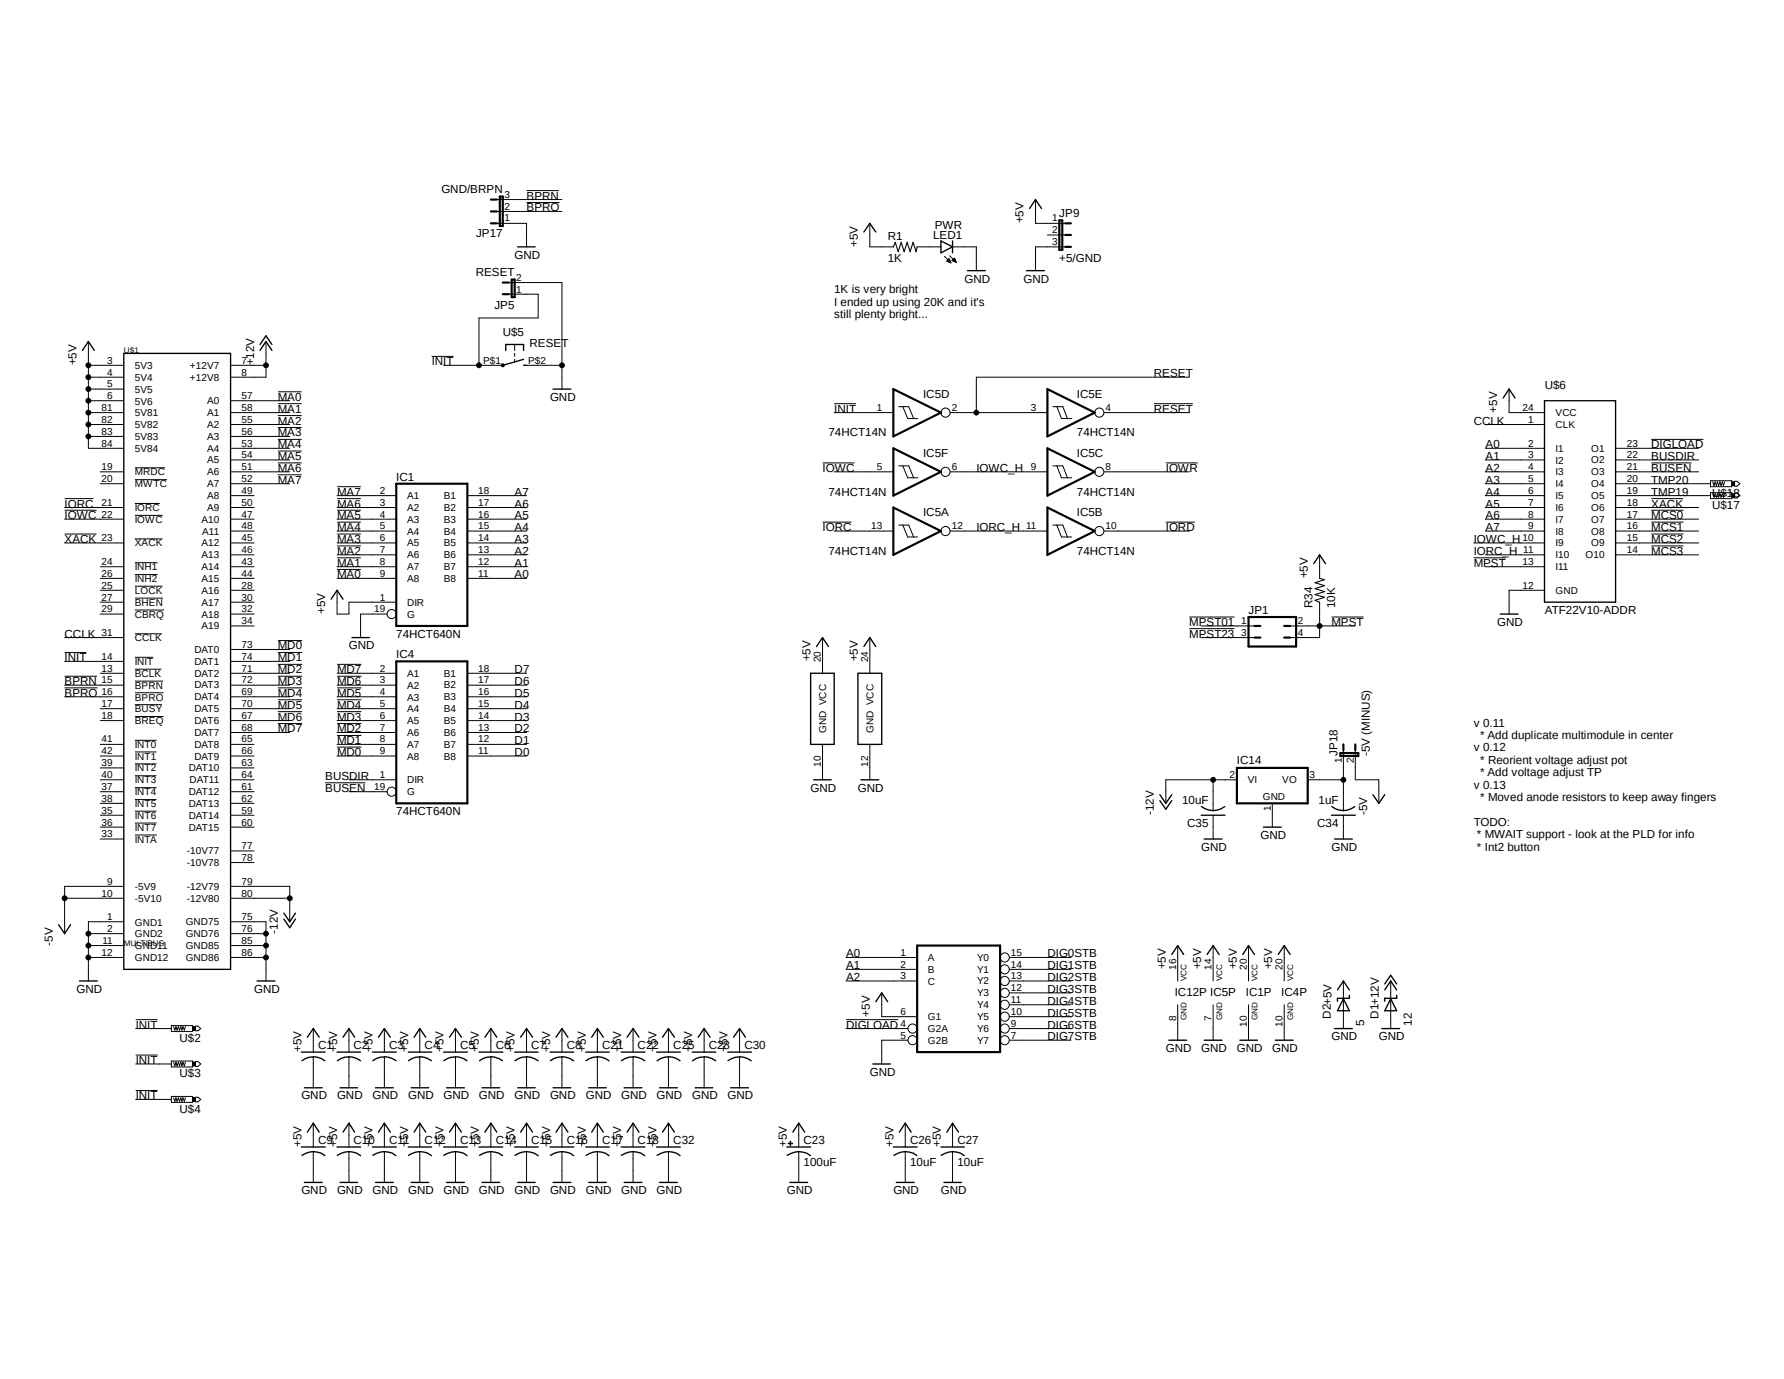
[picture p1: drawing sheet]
<svg xmlns="http://www.w3.org/2000/svg" width="279mm" height="216mm" viewBox="0 0 279 216" stroke-linecap="round" stroke-linejoin="round" font-family="sans-serif">
<path d="M6.4 28.4l266.6 159.1M273 28.4l-266.6 159.1" fill="none" stroke="#fff" stroke-width=".16"/>
<g fill="none" stroke="#000" stroke-width=".16">
<path d="M77.8 35h4.7v3.7M77.8 31.2h10.2M77.8 33.1h10.2M82.5 29.8h5M82.5 31.7h5.1M136.2 35v3.7h3.7M143.6 38.7h3.8M149.2 38.7h3.7v3.7M162.2 31.2v3.8h4.6M164 36.8h2.8M166.8 38.7h-4.6v3.7M13.8 57.2h5.6"/>
<path d="M13.8 59.1h5.6M13.8 53.5v16.7h5.6M36.1 57.2h5.6M41.7 53.5v5.6h-5.6M67.6 55.8h3.4M69.5 57.2h9.2M79.7 44.2h8.3v16.7M79.7 46.1h4.6v3.7h-9.3v7.4M80.6 53.9v1M80.6 55.3v.5M80.6 56.3v.4M82.5 57.2h5.5"/>
<path d="M147.9 40.1l1 1M148.3 40.9h.5M148.4 40.8h.4M148.4 40.7h.4M148.5 40.9h.3M148.5 40.7h.2M148.5 40.6h.2M148.6 41h.2M148.6 40.6h.1M148.6 40.5l.3 .6-.6-.2zM148.7 40l1.1 1.1M148.7 41.1h.2"/>
<path d="M148.8 41.1h.1M149.1 40.8h.5M149.1 40.8l.7 .3M149.1 40.8l.4-.4 .3 .7M149.2 40.7h.4M149.2 40.9h.4M149.3 40.6h.3M149.4 40.9h.3M149.4 40.6h.2M149.4 40.5h.1M149.5 40.9h.2M149.6 41h.1"/>
<path d="M186.3 59.1h-33.4v5.5M10.1 79.9h5M10.1 78.1h4.5M10.1 79.5h9.3M13.8 60.9h5.6M13.8 62.7h5.6M13.8 64.6h5.6M13.8 66.5h5.6M13.8 68.3h5.6M15.7 73.9h3.7M15.7 75.7h3.7M21.1 73.2h4.8"/>
<path d="M21.1 75.1h5.1M21.1 78.8h3.9M36.1 62.7h9.3M36.1 64.6h9.3M36.1 66.5h9.3M36.1 68.3h9.3M36.1 70.2h9.3M36.1 72h9.3M36.1 73.9h9.3M36.1 75.7h9.3M36.1 77.6h3.7M36.1 79.5h3.7"/>
<path d="M43.5 61.3h3.7M43.5 63.2h3.7M43.5 65.1h3.7M43.5 66.9h3.7M43.5 68.8h3.7M43.5 70.6h3.7M43.5 72.5h3.7M43.5 74.3h3.7M52.8 79.9h3.7M52.8 78.1h3.7M52.8 76.2h3.7M52.8 77.6h9.3"/>
<path d="M52.8 79.5h9.3M73.2 77.6h9.3M73.2 79.5h9.3M128.8 72.5h5M130.6 63.2h3.5M130.6 64.6h9.3M130.6 73.9h9.3M140.8 63.7h1.5l.8 1.8M140.8 72.9h1.5l.8 1.9M141.4 63.7l.8 1.8h1.5M141.4 72.9l.8 1.9h1.5M148.8 64.6h15.2"/>
<path d="M148.8 73.9h15.2M164.9 63.7h1.6l.7 1.8M164.9 72.9h1.6l.7 1.9M165.5 63.7l.7 1.8h1.7M165.5 72.9l.7 1.9h1.7M172.9 64.6h13.4M172.9 73.9h13.4M180.7 63.2h6.1M182.6 72.5h5M232.6 66.5h9.3M232.6 70.2h9.3M232.6 72h9.3"/>
<path d="M232.6 73.9h9.3M232.6 75.7h9.3M232.6 77.6h9.3M232.6 79.5h9.3M236.3 60.9v3.7h5.6M253 70.2h13M253 72h13M253 73.9h13M253 75.7h14.9M253 77.6h14.9M253 79.5h13M258.6 68.8h8.2"/>
<path d="M258.6 79.9h5.1M258.6 72.5h6.3M258.6 78.1h5M267.9 77.1h3.3v1h-3.3zM267.9 75.3h3.3v.9h-3.3zM268.2 77.3l.2 .6 .2-.6 .2 .6 .2-.6 .2 .6 .2-.6 .1 .6 .2-.6 .2 .6 .2-.6M268.2 75.4l.2 .6 .2-.6 .2 .6 .2-.6 .2 .6 .2-.6 .1 .6 .2-.6 .2 .6 .2-.6M271.2 77.3h.5v.6h-.5zM271.2 75.4h.5v.6h-.5zM271.7 75.4h.3l.5 .3-.5 .4h-.3zM271.7 77.2h.3l.5 .4-.5 .4h-.3zM10.1 83.6h5"/>
<path d="M10.1 81.3h9.3M10.1 85h9.3M10.1 99.8h9.3M15.7 88.7h3.7M15.7 90.6h3.7M15.7 92.4h3.7M15.7 94.3h3.7M15.7 96.1h3.7M21.1 84.4h4.3M21.1 88.1h3.6M21.1 91.8h4.3M21.1 99.2h4.3"/>
<path d="M21.1 90h3.6M21.1 93.6h4.4M21.1 95.5h4.6M21.1 80.7h4.4M36.1 81.3h3.7M36.1 83.1h3.7M36.1 85h3.7M36.1 86.9h3.7M36.1 88.7h3.7M36.1 90.6h3.7M36.1 92.4h3.7M36.1 94.3h3.7"/>
<path d="M36.1 96.1h3.7M36.1 98h3.7M52.8 89.2h3.7M52.8 87.3h3.7M52.8 85.5h3.7M52.8 83.6h3.7M52.8 81.7h3.7M52.8 81.3h9.3M52.8 83.1h9.3M52.8 85h9.3M52.8 86.9h9.3M52.8 88.7h9.3"/>
<path d="M52.8 90.6h9.3M52.8 92.4v3.7h1.9v-1.8h7.4M60.6 96.1h-4.1v3.7M73.2 81.3h9.3M73.2 83.1h9.3M73.2 85h9.3M73.2 86.9h9.3M73.2 88.7h9.3M73.2 90.6h9.3M128.8 81.7h4.5M128.8 99.8v5.6M130.6 83.1h9.3"/>
<path d="M136.2 99.8v5.6M140.8 82.2h1.5l.8 1.9M141.4 82.2l.8 1.9h1.5M148.8 83.1h15.2M164.9 82.2h1.6l.7 1.9M165.5 82.2l.7 1.9h1.7M172.9 83.1h13.4M182.6 81.7h4.5M186.3 96.6h7M186.3 98.4h7M188.1 98h8.4M188.1 99.8h8.4"/>
<path d="M202.1 98h10.2M206.7 94.3v5.5h-4.6M206.7 86.9v3.7M208.5 96.6h5.1M230.8 87.3h5M230.8 85h11.1M232.6 81.3h9.3M232.6 83.1h9.3M232.6 86.9h9.3M232.6 88.7h9.3M241.9 92.4h-5.6v3.7M253 81.3h13"/>
<path d="M253 83.1h13M253 85h13M253 86.9h13M258.6 85.5h5.1M258.6 83.6h5.1M258.6 81.7h5.1M10.1 102.2h3.4M10.1 105.9h5.1M10.1 107.7h5.2M10.1 103.5h9.3M10.1 107.3h9.3M10.1 109.1h9.3"/>
<path d="M15.7 105.4h3.7M15.7 111h3.7M15.7 112.8h3.7M15.7 116.5h3.7M15.7 118.4h3.7M21.1 115.9h3.4M21.1 117.7h3.4M21.1 119.6h3.4M21.1 104.8h4.2M21.1 106.6h4.4M21.1 108.5h4.5M21.1 110.3h4.3"/>
<path d="M21.1 112.2h4.5M21.1 102.9h2.9M36.1 103.5h9.3M36.1 105.4h9.3M36.1 107.3h9.3M36.1 109.1h9.3M36.1 111h9.3M36.1 112.8h9.3M36.1 114.7h9.3M36.1 116.5h3.7M36.1 118.4h3.7M36.1 101.7h9.3"/>
<path d="M43.5 100.3h3.8M43.5 102.2h3.8M43.5 113.3h3.8M43.5 104h3.8M43.5 105.9h3.8M43.5 111.4h3.8M43.5 107.7h3.8M43.5 109.6h3.8M52.8 117h3.8M52.8 115.1h3.8M52.8 113.3h3.8M52.8 104h3.8"/>
<path d="M52.8 105.9h3.8M52.8 111.4h3.8M52.8 107.7h3.8M52.8 109.6h3.8M52.8 105.4h9.3M52.8 107.3h9.3M52.8 109.1h9.3M52.8 111h9.3M52.8 112.8h9.3M52.8 114.7h9.3M52.8 116.5h9.3M52.8 118.4h9.3"/>
<path d="M73.2 105.4h9.3M73.2 107.3h9.3M73.2 109.1h9.3M73.2 111h9.3M73.2 112.8h9.3M73.2 114.7h9.3M73.2 116.5h9.3M73.2 118.4h9.3M128.8 116.5v5.6M136.2 116.5v5.6M210.4 117.4v9.5M212.3 117.4v4.7h3.6v3.7"/>
<path d="M15.7 120.2h3.7M15.7 122.1h3.7M15.7 124h3.7M15.7 125.8h3.7M15.7 127.6h3.7M15.7 129.5h3.7M15.7 131.4h3.7M19.4 138.8h-9.3v7.4M21.1 121.5h3.4M21.1 123.3h3.4M21.1 125.2h3.4M21.1 127h3.4"/>
<path d="M21.1 128.9h3.4M21.1 130.7h3.5M36.1 120.2h3.7M36.1 122.1h3.7M36.1 124h3.7M36.1 125.8h3.7M36.1 127.6h3.7M36.1 129.5h3.7M36.1 138.8h9.3v5.5M36.1 135h3.7M36.1 133.2h3.7M50.9 122.6h6.3"/>
<path d="M54.7 122.1h7.4M54.7 124h5.9M190 122.1v4.8M190 127.6v3.8M193.7 122.1h-11.1v3.7M199.3 125.8v3.7M204.8 122.1h5.6M210.4 127.6v3.8M10.1 140.6h9.3M13.8 149.9h5.6M13.8 148h5.6M13.8 146.2h5.6"/>
<path d="M19.4 144.3h-5.6v9.3M21.3 159.6h3.4M36.1 140.6h9.3M36.1 149.9h5.6M36.1 148h5.6M36.1 146.2h5.6M36.1 144.3h5.6v9.3M132.5 159.6h8.2M132.5 149.9h11.1M132.5 151.8h11.1M132.5 153.6h11.1M138.1 155.4v3.8h5.5"/>
<path d="M158.1 149.9h9.6M158.1 151.8h9.6M158.1 153.6h9.6M158.1 159.2h9.6M158.1 157.3h9.6M158.1 155.4h9.6M184.4 148v5.6M184.4 157.3v5.6M190 148v5.6M190 157.3v5.6M195.5 148v5.6M195.5 157.3v5.6"/>
<path d="M201.1 148v5.6M201.1 157.3v5.6M210.4 153.6v7.4M217.8 153.6v7.4M21.3 165.2h3.4M21.3 170.7h3.4M21.3 161h5.5M21.3 166.6h5.5M21.3 172.1h5.5M26.8 160.6h3.3v.9h-3.3zM26.8 166.1h3.3v.9h-3.3zM26.8 171.7h3.3v.9h-3.3z"/>
<path d="M27.2 160.7l.2 .6 .2-.6 .1 .6 .2-.6 .2 .6 .2-.6 .2 .6 .2-.6 .2 .6 .1-.6M27.2 166.3l.2 .6 .2-.6 .1 .6 .2-.6 .2 .6 .2-.6 .2 .6 .2-.6 .2 .6 .1-.6M27.2 171.9l.2 .5 .2-.5 .1 .5 .2-.5 .2 .5 .2-.5 .2 .5 .2-.5 .2 .5 .1-.5M30.2 160.7h.4v.6h-.4zM30.2 166.3h.4v.6h-.4zM30.2 171.8h.4v.6h-.4zM30.6 160.7h.4l.5 .3-.5 .4h-.4zM30.6 166.2h.4l.5 .4-.5 .4h-.4zM30.6 171.8h.4l.5 .3-.5 .4h-.4zM49.1 161v3.7M49.1 165.5v4.8M49.1 175.9v3.7"/>
<path d="M54.7 161v3.7M54.7 165.5v4.8M54.7 175.9v3.7M60.2 161v3.7M60.2 165.5v4.8M60.2 175.9v3.7M65.7 161v3.7M65.7 165.5v4.8M65.7 175.9v3.7M71.3 161v3.7M71.3 165.5v4.8M71.3 175.9v3.7"/>
<path d="M76.9 161v3.7M76.9 165.5v4.8M76.9 175.9v3.7M82.5 161v3.7M82.5 165.5v4.8M82.5 175.9v3.7M88 161v3.7M88 165.5v4.8M88 175.9v3.7M93.6 161v3.7M93.6 165.5v4.8M93.6 175.9v3.7"/>
<path d="M99.1 161v3.7M99.1 165.5v4.8M99.1 175.9v3.7M104.7 161v3.7M104.7 165.5v4.8M104.7 175.9v3.7M110.3 161v3.7M110.3 165.5v4.8M115.8 161v3.7M115.8 165.5v4.8M123.4 179h.7v.1h-.7zM123.7 178.7h.1v.7h-.1z"/>
<path d="M125.1 175.9v3.7M132.5 161h9.7M141.8 175.9v3.7M142.2 162.9h-4.1v3.7M149.2 175.9v3.7M158.1 161h9.6M158.1 162.9h9.6M49.1 180.3v4.8M54.7 180.3v4.8M60.2 180.3v4.8M65.7 180.3v4.8M71.3 180.3v4.8"/>
<path d="M76.9 180.3v4.8M82.5 180.3v4.8M88 180.3v4.8M93.6 180.3v4.8M99.1 180.3v4.8M104.7 180.3v4.8M125.1 180.3v4.8M141.8 180.3v4.8M149.2 180.3v4.8"/>
<circle cx="13.8" cy="57.2" r=".38"/>
<circle cx="13.8" cy="59.1" r=".38"/>
<circle cx="41.7" cy="57.2" r=".38"/>
<circle cx="75" cy="57.2" r=".38"/>
<circle cx="78.7" cy="57.2" r=".25"/>
<circle cx="88" cy="57.2" r=".38"/>
<circle cx="13.8" cy="68.3" r=".38"/>
<circle cx="13.8" cy="62.7" r=".38"/>
<circle cx="13.8" cy="64.6" r=".38"/>
<circle cx="13.8" cy="60.9" r=".38"/>
<circle cx="13.8" cy="66.5" r=".38"/>
<circle cx="148.1" cy="73.9" r=".72"/>
<circle cx="148.1" cy="64.6" r=".72"/>
<circle cx="152.9" cy="64.6" r=".38"/>
<circle cx="172.2" cy="73.9" r=".72"/>
<circle cx="172.2" cy="64.6" r=".72"/>
<circle cx="61.3" cy="96.1" r=".72"/>
<circle cx="148.1" cy="83.1" r=".72"/>
<circle cx="172.2" cy="83.1" r=".72"/>
<circle cx="206.7" cy="98" r=".38"/>
<circle cx="61.3" cy="124" r=".72"/>
<circle cx="190" cy="122.1" r=".38"/>
<circle cx="210.4" cy="122.1" r=".38"/>
<circle cx="10.1" cy="140.6" r=".38"/>
<circle cx="13.8" cy="146.2" r=".38"/>
<circle cx="13.8" cy="149.9" r=".38"/>
<circle cx="13.8" cy="148" r=".38"/>
<circle cx="41.7" cy="146.2" r=".38"/>
<circle cx="41.7" cy="148" r=".38"/>
<circle cx="41.7" cy="149.9" r=".38"/>
<circle cx="45.4" cy="140.6" r=".38"/>
<circle cx="157.4" cy="157.3" r=".72"/>
<circle cx="157.4" cy="151.8" r=".72"/>
<circle cx="157.4" cy="153.6" r=".72"/>
<circle cx="157.4" cy="149.9" r=".72"/>
<circle cx="157.4" cy="155.4" r=".72"/>
<circle cx="157.4" cy="159.2" r=".72"/>
<circle cx="142.9" cy="162.9" r=".72"/>
<circle cx="142.9" cy="161" r=".72"/>
<circle cx="157.4" cy="161" r=".72"/>
<circle cx="157.4" cy="162.9" r=".72"/>
</g>
<g fill="none" stroke="#000" stroke-width=".21">
<path d="M81.1 38.7h2.7M135.3 36.3l.9-1.3 1 1.3M147.4 37.7l1.8 1-1.8 .9zM149.2 37.7v1.9M161.2 32.6l1-1.4 .9 1.4M12.9 54.9l.9-1.4 1 1.4M19.4 55.3h16.7v96.5h-16.7zM40.7 54.9l1-1.4 .9 1.4M40.7 53.9l1-1.3 .9 1.3M79.2 54.9v-1h2.8v1M82 57.2h.5M82 56.3l-3.3 .9"/>
<path d="M151.5 42.4h2.8M160.8 42.4h2.8M86.6 60.9h2.8M235.4 62.3l.9-1.4 1 1.4M241.9 62.7h11.1v31.6h-11.1zM51.9 93.8l.9-1.4 .9 1.4M55.1 99.8h2.8M205.7 88.3l1-1.4 .9 1.4M234.9 96.1h2.8M127 105.4h3.6v11.1h-3.6zM127.9 101.2l.9-1.4 1 1.4M134.4 105.4h3.7v11.1h-3.7z"/>
<path d="M135.3 101.2l.9-1.4 1 1.4M127.4 122.1h2.8M134.8 122.1h2.8M181.7 124.4l.9 1.4 .9-1.4M181.7 125.3l.9 1.4 .9-1.4M188.1 127.6h3.8M188.2 126.3a2.93 2.93 0 0 0 3.6 0M188.6 131.4h2.8M197.9 129.5h2.8M208.5 127.6h3.8M208.6 126.3a2.87 2.87 0 0 0 3.6 0M209 131.4h2.8"/>
<path d="M215 124.4l.9 1.4 1-1.4M9.2 144.8l.9 1.4 .9-1.4M12.4 153.6h2.8M40.3 153.6h2.8M44.4 143l1 1.3 .9-1.3M44.4 143.9l1 1.3 .9-1.3M137.2 156.8l.9-1.4 .9 1.4M183.5 149.4l.9-1.4 1 1.4M189.1 149.4l.9-1.4 .9 1.4M194.6 149.4l.9-1.4 1 1.4M200.2 149.4l.9-1.4 1 1.4M209.5 155l.9-1.4 .9 1.4"/>
<path d="M210.4 156.4l.9 1.8h-1.8zM211.3 155.8v.5h-1.8v.5M216.9 155l.9-1.4 .9 1.4M216.9 154.1l.9-1.4 .9 1.4M217.8 156.4l.9 1.8h-1.8zM218.7 155.8v.5h-1.8v.5M47.2 164.7h3.7M47.2 179.6h3.7M47.7 170.3h2.8M48.1 162.4l1-1.4 .9 1.4M48.1 177.2l1-1.3 .9 1.3M49.1 165.4l1.2 .3 .6 .4"/>
<path d="M49.1 165.5h-.7l-1.1 .6M52.8 164.7h3.7M52.8 179.6h3.7M53.3 170.3h2.7M53.7 162.4l1-1.4 .8 1.4M53.7 177.2l1-1.3 .8 1.3M54.7 165.4l.6 .1 1.2 .6M54.7 165.5h-.7l-1.2 .6M58.3 164.7h3.8M58.3 179.6h3.8M58.8 170.3h2.8M59.3 162.4l.9-1.4 .9 1.4"/>
<path d="M59.3 177.2l.9-1.3 .9 1.3M60.2 165.4l1.3 .3 .5 .4M60.2 165.5h-.6l-1.2 .6M63.9 164.7h3.7M63.9 179.6h3.7M64.4 170.3h2.7M64.9 162.4l.8-1.4 1 1.4M64.9 177.2l.8-1.3 1 1.3M65.7 165.4l.7 .1 1.2 .6M65.7 165.5h-.6l-1.1 .6M69.5 164.7h3.7M69.5 179.6h3.7"/>
<path d="M69.9 170.3h2.8M70.4 162.4l.9-1.4 1 1.4M70.4 177.2l.9-1.3 1 1.3M71.3 165.4l1.3 .3 .6 .4M71.3 165.5h-.6l-1.2 .6M75 164.7h3.7M75 179.6h3.7M75.5 170.3h2.8M75.9 162.4l1-1.4 .9 1.4M75.9 177.2l1-1.3 .9 1.3M76.9 165.4l1.2 .3 .6 .4M76.9 165.5h-.7l-1.1 .6"/>
<path d="M80.6 164.7h3.7M80.6 179.6h3.7M81.1 170.3h2.7M81.5 162.4l1-1.4 .9 1.4M81.5 177.2l1-1.3 .9 1.3M82.5 165.4l.6 .1 1.2 .6M82.5 165.5h-.7l-1.2 .6M86.1 164.7h3.8M86.1 179.6h3.8M86.6 170.3h2.8M87.1 162.4l.9-1.4 .9 1.4M87.1 177.2l.9-1.3 .9 1.3"/>
<path d="M88 165.4l1.3 .3 .5 .4M88 165.5h-.6l-1.2 .6M91.7 164.7h3.7M91.7 179.6h3.7M92.2 170.3h2.8M92.7 177.2l.9-1.3 .9 1.3M92.7 162.4l.9-1.4 .9 1.4M93.6 165.4l.6 .1 1.2 .6M93.6 165.5h-.7l-1.1 .6M97.3 164.7h3.7M97.3 179.6h3.7M97.7 170.3h2.8"/>
<path d="M98.2 177.2l.9-1.3 1 1.3M98.2 162.4l.9-1.4 1 1.4M99.1 165.4l1.3 .3 .6 .4M99.1 165.5h-.6l-1.2 .6M102.8 164.7h3.8M102.8 179.6h3.8M103.3 170.3h2.8M103.8 162.4l.9-1.4 .9 1.4M103.8 177.2l.9-1.3 .9 1.3M104.7 165.4l.7 .1 1.1 .6M104.7 165.5h-.6l-1.2 .6M108.4 164.7h3.7"/>
<path d="M108.9 170.3h2.7M109.3 162.4l1-1.4 .9 1.4M110.3 165.4l.6 .1 1.2 .6M110.3 165.5h-.7l-1.1 .6M114 164.7h3.7M114.4 170.3h2.8M114.9 162.4l.9-1.4 1 1.4M115.8 165.4l1.3 .3 .5 .4M115.8 165.5h-.6l-1.2 .6M123.2 179.6h3.8M124.2 177.2l.9-1.3 .9 1.3M136.7 166.6h2.7"/>
<path d="M139.9 179.6h3.7M140.8 177.2l1-1.3 .9 1.3M147.4 179.6h3.6M148.3 177.2l.9-1.3 .9 1.3M183 162.9h2.8M188.6 162.9h2.8M194.2 162.9h2.7M199.7 162.9h2.8M209 161h2.8M216.4 161h2.8M47.3 180.9a2.94 2.94 0 0 1 3.6 0M47.7 185.1h2.8"/>
<path d="M52.8 180.9a3 3 0 0 1 3.7 0M53.3 185.1h2.7M58.4 180.9a3 3 0 0 1 3.6 0M58.8 185.1h2.8M64 180.9a2.94 2.94 0 0 1 3.6 0M64.4 185.1h2.7M69.5 180.9a3 3 0 0 1 3.7 0M69.9 185.1h2.8M75.1 180.9a2.94 2.94 0 0 1 3.6 0M75.5 185.1h2.8M80.6 180.9a3 3 0 0 1 3.7 0M81.1 185.1h2.7"/>
<path d="M86.2 180.9a3 3 0 0 1 3.6 0M86.6 185.1h2.8M91.8 180.9a2.94 2.94 0 0 1 3.6 0M92.2 185.1h2.8M97.3 180.9a3 3 0 0 1 3.7 0M97.7 185.1h2.8M102.9 180.9a2.94 2.94 0 0 1 3.6 0M103.3 185.1h2.8M123.3 180.9a3 3 0 0 1 3.6 0M123.7 185.1h2.8M140 180.9a2.94 2.94 0 0 1 3.6 0M140.4 185.1h2.8"/>
<path d="M147.4 180.9a2.94 2.94 0 0 1 3.6 0M147.8 185.1h2.8"/>
</g>
<g fill="none" stroke="#000" stroke-width=".34">
<path d="M76.9 35h.9M76.9 31.2h.9M76.9 33.1h.9M78.3 30.8h.4v4.6h-.4zM165.9 34.5h.5v4.6h-.5zM166.8 38.7h.9M166.8 36.8h.9M166.8 35h.9M78.7 46.1h1M78.7 44.2h1M80.1 43.8h.5v2.7h-.5zM62.1 75.7h11.1v22.3h-11.1z"/>
<path d="M139.9 60.9l7.5 3.7-7.5 3.7zM139.9 70.2l7.5 3.7-7.5 3.7zM139.9 79.5l7.5 3.6-7.5 3.8zM164 60.9l7.4 3.7-7.4 3.7zM164 70.2l7.4 3.7-7.4 3.7zM164 79.5l7.4 3.6-7.4 3.8zM195.5 96.6h7.5v4.6h-7.5zM196.5 98h.9M196.5 99.8h.9M201.1 98h1M201.1 99.8h1M62.1 103.5h11.1v22.3h-11.1z"/>
<path d="M209.9 117.9h2.8v.5h-2.8zM210.4 116.5v.9M212.3 116.5v.9M193.7 120.2h11.1v5.6h-11.1zM143.6 148h13v16.7h-13z"/>
</g>
<g fill="#000">
<path d="M271.2 77.3h.5v.6h-.5z" fill-rule="evenodd"/>
<path d="M271.2 75.4h.5v.6h-.5z" fill-rule="evenodd"/>
<path d="M30.2 160.7h.4v.6h-.4z" fill-rule="evenodd"/>
<path d="M30.2 166.3h.4v.6h-.4z" fill-rule="evenodd"/>
<path d="M30.2 171.8h.4v.6h-.4z" fill-rule="evenodd"/>
<path d="M123.4 179h.7v.1h-.7z" fill-rule="evenodd"/>
<path d="M123.7 178.7h.1v.7h-.1z" fill-rule="evenodd"/>
<circle cx="13.8" cy="57.2" r=".38"/>
<circle cx="13.8" cy="59.1" r=".38"/>
<circle cx="41.7" cy="57.2" r=".38"/>
<circle cx="75" cy="57.2" r=".38"/>
<circle cx="78.7" cy="57.2" r=".25"/>
<circle cx="88" cy="57.2" r=".38"/>
<circle cx="13.8" cy="68.3" r=".38"/>
<circle cx="13.8" cy="62.7" r=".38"/>
<circle cx="13.8" cy="64.6" r=".38"/>
<circle cx="13.8" cy="60.9" r=".38"/>
<circle cx="13.8" cy="66.5" r=".38"/>
<circle cx="152.9" cy="64.6" r=".38"/>
<circle cx="206.7" cy="98" r=".38"/>
<circle cx="190" cy="122.1" r=".38"/>
<circle cx="210.4" cy="122.1" r=".38"/>
<circle cx="10.1" cy="140.6" r=".38"/>
<circle cx="13.8" cy="146.2" r=".38"/>
<circle cx="13.8" cy="149.9" r=".38"/>
<circle cx="13.8" cy="148" r=".38"/>
<circle cx="41.7" cy="146.2" r=".38"/>
<circle cx="41.7" cy="148" r=".38"/>
<circle cx="41.7" cy="149.9" r=".38"/>
<circle cx="45.4" cy="140.6" r=".38"/>
</g>
<path d="M139.9 38.7l.3-.8 .5 1.5 .4-1.5 .5 1.5 .5-1.5 .4 1.5 .5-1.5 .5 1.5 .1-.7M206.7 90.6l.7 .2-1.4 .4 1.4 .5-1.4 .5 1.4 .4-1.4 .5 1.4 .4-1.4 .5 .7 .3" fill="none" stroke="#000" stroke-width=".17"/>
<g font-size="1.8">
<text x="69.1" y="30.2">GND/BRPN</text>
<text x="82.5" y="31.2">BPRN</text>
<text x="82.5" y="33.1">BPRO</text>
<text x="146.4" y="35.8">PWR</text>
<text x="160.3" y="35" transform="rotate(-90 160.3 35)">+5V</text>
<text x="165.9" y="34">JP9</text>
<text x="74.5" y="37.2">JP17</text>
<text x="80.6" y="40.5">GND</text>
<text x="134.4" y="38.7" transform="rotate(-90 134.4 38.7)">+5V</text>
<text x="139" y="41.1">1K</text>
<text x="139" y="37.5">R1</text>
<text x="146.1" y="37.4">LED1</text>
<text x="165.9" y="41">+5/GND</text>
<text x="74.5" y="43.2">RESET</text>
<text x="130.6" y="45.9">1K is very bright</text>
<text x="130.6" y="47.8">I ended up using 20K and it's</text>
<text x="151" y="44.2">GND</text>
<text x="160.3" y="44.2">GND</text>
<text x="77.4" y="48.3">JP5</text>
<text x="78.7" y="52.6">U$5</text>
<text x="130.6" y="49.8">still plenty bright...</text>
<text x="12" y="57.2" transform="rotate(-90 12 57.2)">+5V</text>
<text x="39.8" y="57.2" transform="rotate(-90 39.8 57.2)">+12V</text>
<text x="67.6" y="57.2">INIT</text>
<text x="82.9" y="54.4">RESET</text>
<text x="180.7" y="59.1">RESET</text>
<text x="43.5" y="64.6">MA1</text>
<text x="43.5" y="62.7">MA0</text>
<text x="86.1" y="62.7">GND</text>
<text x="130.6" y="64.6">INIT</text>
<text x="144.6" y="62.3">IC5D</text>
<text x="168.7" y="62.3">IC5E</text>
<text x="180.7" y="64.6">RESET</text>
<text x="234.5" y="64.6" transform="rotate(-90 234.5 64.6)">+5V</text>
<text x="241.9" y="60.9">U$6</text>
<text x="43.5" y="66.5">MA2</text>
<text x="43.5" y="68.3">MA3</text>
<text x="43.5" y="70.2">MA4</text>
<text x="129.8" y="68.3">74HCT14N</text>
<text x="144.6" y="71.6">IC5F</text>
<text x="168.7" y="71.6">IC5C</text>
<text x="168.7" y="68.3">74HCT14N</text>
<text x="230.8" y="66.5">CCLK</text>
<text x="232.7" y="70.2">A0</text>
<text x="258.6" y="70.2">DIGLOAD</text>
<text x="43.5" y="72">MA5</text>
<text x="43.5" y="73.9">MA6</text>
<text x="43.5" y="75.7">MA7</text>
<text x="52.8" y="77.6">MA7</text>
<text x="62.1" y="75.3">IC1</text>
<text x="80.6" y="77.6">A7</text>
<text x="128.8" y="73.9">IOWC</text>
<text x="129.8" y="77.6">74HCT14N</text>
<text x="152.9" y="73.9">IOWC_H</text>
<text x="168.7" y="77.6">74HCT14N</text>
<text x="182.6" y="73.9">IOWR</text>
<text x="232.7" y="77.6">A4</text>
<text x="232.7" y="75.7">A3</text>
<text x="232.7" y="73.9">A2</text>
<text x="232.7" y="72">A1</text>
<text x="258.6" y="72">BUSDIR</text>
<text x="258.6" y="73.9">BUSEN</text>
<text x="258.6" y="77.6">TMP19</text>
<text x="258.6" y="75.7">TMP20</text>
<text x="268.1" y="77.8">U$18</text>
<text x="10.1" y="79.5">IORC</text>
<text x="10.1" y="81.3">IOWC</text>
<text x="52.8" y="83.1">MA4</text>
<text x="52.8" y="81.3">MA5</text>
<text x="52.8" y="79.5">MA6</text>
<text x="80.6" y="79.5">A6</text>
<text x="80.6" y="81.3">A5</text>
<text x="80.6" y="83.1">A4</text>
<text x="128.8" y="83.1">IORC</text>
<text x="144.6" y="80.8">IC5A</text>
<text x="152.9" y="83.1">IORC_H</text>
<text x="168.7" y="80.8">IC5B</text>
<text x="182.6" y="83.1">IORD</text>
<text x="232.7" y="83.1">A7</text>
<text x="232.7" y="81.3">A6</text>
<text x="232.7" y="79.5">A5</text>
<text x="258.6" y="83.1">MCS1</text>
<text x="258.6" y="81.3">MCS0</text>
<text x="258.6" y="79.5">XACK</text>
<text x="268.1" y="79.6">U$17</text>
<text x="10.1" y="85">XACK</text>
<text x="52.8" y="88.7">MA1</text>
<text x="52.8" y="86.9">MA2</text>
<text x="52.8" y="85">MA3</text>
<text x="80.6" y="85">A3</text>
<text x="80.6" y="86.9">A2</text>
<text x="80.6" y="88.7">A1</text>
<text x="129.8" y="86.9">74HCT14N</text>
<text x="168.7" y="86.9">74HCT14N</text>
<text x="230.8" y="85">IOWC_H</text>
<text x="230.8" y="86.9">IORC_H</text>
<text x="230.8" y="88.7">MPST</text>
<text x="258.6" y="86.9">MCS3</text>
<text x="258.6" y="85">MCS2</text>
<text x="52.8" y="90.6">MA0</text>
<text x="80.6" y="90.6">A0</text>
<text x="204.9" y="90.6" transform="rotate(-90 204.9 90.6)">+5V</text>
<text x="205.6" y="95.2" transform="rotate(-90 205.6 95.2)">R34</text>
<text x="209.1" y="95.2" transform="rotate(-90 209.1 95.2)">10K</text>
<text x="10.1" y="99.8">CCLK</text>
<text x="43.5" y="101.7">MD0</text>
<text x="50.9" y="96.1" transform="rotate(-90 50.9 96.1)">+5V</text>
<text x="54.7" y="101.7">GND</text>
<text x="62.1" y="99.8">74HCT640N</text>
<text x="186.3" y="98">MPST01</text>
<text x="186.3" y="99.8">MPST23</text>
<text x="195.5" y="96.1">JP1</text>
<text x="208.5" y="98">MPST</text>
<text x="234.5" y="98">GND</text>
<text x="241.9" y="96.1">ATF22V10-ADDR</text>
<text x="10.1" y="103.5">INIT</text>
<text x="10.1" y="107.3">BPRN</text>
<text x="43.5" y="103.5">MD1</text>
<text x="43.5" y="105.4">MD2</text>
<text x="43.5" y="107.3">MD3</text>
<text x="52.8" y="107.3">MD6</text>
<text x="52.8" y="105.4">MD7</text>
<text x="62.1" y="103.1">IC4</text>
<text x="80.6" y="105.4">D7</text>
<text x="80.6" y="107.3">D6</text>
<text x="127" y="103.5" transform="rotate(-90 127 103.5)">+5V</text>
<text x="134.4" y="103.5" transform="rotate(-90 134.4 103.5)">+5V</text>
<text x="10.1" y="109.1">BPRO</text>
<text x="43.5" y="109.1">MD4</text>
<text x="43.5" y="111">MD5</text>
<text x="43.5" y="112.8">MD6</text>
<text x="52.8" y="112.8">MD3</text>
<text x="52.8" y="111">MD4</text>
<text x="52.8" y="109.1">MD5</text>
<text x="80.6" y="109.1">D5</text>
<text x="80.6" y="111">D4</text>
<text x="80.6" y="112.8">D3</text>
<text x="230.8" y="113.7">v 0.11</text>
<text x="43.5" y="114.7">MD7</text>
<text x="52.8" y="118.4">MD0</text>
<text x="52.8" y="116.5">MD1</text>
<text x="52.8" y="114.7">MD2</text>
<text x="80.6" y="114.7">D2</text>
<text x="80.6" y="116.5">D1</text>
<text x="80.6" y="118.4">D0</text>
<text x="193.7" y="119.7">IC14</text>
<text x="209.5" y="118.4" transform="rotate(-90 209.5 118.4)">JP18</text>
<text x="214.5" y="118.4" transform="rotate(-90 214.5 118.4)">-5V (MINUS)</text>
<text x="230.8" y="117.6">v 0.12</text>
<text x="231.8" y="115.7">* Add duplicate multimodule in center</text>
<text x="231.8" y="119.6">* Reorient voltage adjust pot</text>
<text x="50.9" y="124">BUSEN</text>
<text x="50.9" y="122.1">BUSDIR</text>
<text x="127" y="124">GND</text>
<text x="134.4" y="124">GND</text>
<text x="185.1" y="125.9">10uF</text>
<text x="206.5" y="125.9">1uF</text>
<text x="230.8" y="123.5">v 0.13</text>
<text x="231.8" y="121.5">* Add voltage adjust TP</text>
<text x="231.8" y="125.4">* Moved anode resistors to keep away fingers</text>
<text x="62.1" y="127.6">74HCT640N</text>
<text x="180.7" y="127.6" transform="rotate(-90 180.7 127.6)">-12V</text>
<text x="185.9" y="129.4">C35</text>
<text x="197.4" y="131.4">GND</text>
<text x="206.3" y="129.4">C34</text>
<text x="214.1" y="127.6" transform="rotate(-90 214.1 127.6)">-5V</text>
<text x="230.8" y="129.3">TODO:</text>
<text x="231.3" y="131.3">* MWAIT support - look at the PLD for info</text>
<text x="188.1" y="133.2">GND</text>
<text x="208.5" y="133.2">GND</text>
<text x="231.3" y="133.2">* Int2 button</text>
<text x="8.3" y="148" transform="rotate(-90 8.3 148)">-5V</text>
<text x="43.5" y="146.2" transform="rotate(-90 43.5 146.2)">-12V</text>
<text x="132.5" y="149.9">A0</text>
<text x="164" y="149.9">DIG0STB</text>
<text x="12" y="155.4">GND</text>
<text x="39.8" y="155.4">GND</text>
<text x="132.5" y="153.6">A2</text>
<text x="132.5" y="151.8">A1</text>
<text x="164" y="151.8">DIG1STB</text>
<text x="164" y="153.6">DIG2STB</text>
<text x="164" y="155.4">DIG3STB</text>
<text x="182.6" y="151.8" transform="rotate(-90 182.6 151.8)">+5V</text>
<text x="184" y="155.9">IC12P IC5P</text>
<text x="188.1" y="151.8" transform="rotate(-90 188.1 151.8)">+5V</text>
<text x="193.7" y="151.8" transform="rotate(-90 193.7 151.8)">+5V</text>
<text x="195.1" y="155.9">IC1P</text>
<text x="199.3" y="151.8" transform="rotate(-90 199.3 151.8)">+5V</text>
<text x="200.7" y="155.9">IC4P</text>
<text x="21.3" y="161">INIT</text>
<text x="132.5" y="161">DIGLOAD</text>
<text x="136.2" y="159.2" transform="rotate(-90 136.2 159.2)">+5V</text>
<text x="164" y="157.3">DIG4STB</text>
<text x="164" y="159.2">DIG5STB</text>
<text x="164" y="161">DIG6STB</text>
<text x="208.4" y="159.5" transform="rotate(-90 208.4 159.5)">D2+5V</text>
<text x="213.7" y="160.6" transform="rotate(-90 213.7 160.6)">5</text>
<text x="215.9" y="159.5" transform="rotate(-90 215.9 159.5)">D1+12V</text>
<text x="221.1" y="160.6" transform="rotate(-90 221.1 160.6)">12</text>
<text x="21.3" y="166.6">INIT</text>
<text x="28.1" y="163.1">U$2</text>
<text x="47.2" y="164.7" transform="rotate(-90 47.2 164.7)">+5V</text>
<text x="49.8" y="164.3">C1</text>
<text x="52.8" y="164.7" transform="rotate(-90 52.8 164.7)">+5V</text>
<text x="55.4" y="164.3">C2</text>
<text x="58.3" y="164.7" transform="rotate(-90 58.3 164.7)">+5V</text>
<text x="61" y="164.3">C3</text>
<text x="63.9" y="164.7" transform="rotate(-90 63.9 164.7)">+5V</text>
<text x="66.5" y="164.3">C4</text>
<text x="69.5" y="164.7" transform="rotate(-90 69.5 164.7)">+5V</text>
<text x="72" y="164.3">C5</text>
<text x="75" y="164.7" transform="rotate(-90 75 164.7)">+5V</text>
<text x="77.6" y="164.3">C6</text>
<text x="80.6" y="164.7" transform="rotate(-90 80.6 164.7)">+5V</text>
<text x="83.2" y="164.3">C7</text>
<text x="86.1" y="164.7" transform="rotate(-90 86.1 164.7)">+5V</text>
<text x="88.8" y="164.3">C8</text>
<text x="91.7" y="164.7" transform="rotate(-90 91.7 164.7)">+5V</text>
<text x="94.3" y="164.3">C21</text>
<text x="97.3" y="164.7" transform="rotate(-90 97.3 164.7)">+5V</text>
<text x="99.9" y="164.3">C22</text>
<text x="102.8" y="164.7" transform="rotate(-90 102.8 164.7)">+5V</text>
<text x="105.5" y="164.3">C25</text>
<text x="108.4" y="164.7" transform="rotate(-90 108.4 164.7)">+5V</text>
<text x="111" y="164.3">C28</text>
<text x="114" y="164.7" transform="rotate(-90 114 164.7)">+5V</text>
<text x="116.6" y="164.3">C30</text>
<text x="164" y="162.9">DIG7STB</text>
<text x="182.6" y="164.7">GND</text>
<text x="188.1" y="164.7">GND</text>
<text x="193.7" y="164.7">GND</text>
<text x="199.3" y="164.7">GND</text>
<text x="208.5" y="162.9">GND</text>
<text x="215.9" y="162.9">GND</text>
<text x="21.3" y="172.1">INIT</text>
<text x="28.1" y="168.7">U$3</text>
<text x="47.2" y="172.1">GND</text>
<text x="52.8" y="172.1">GND</text>
<text x="58.3" y="172.1">GND</text>
<text x="63.9" y="172.1">GND</text>
<text x="69.5" y="172.1">GND</text>
<text x="75" y="172.1">GND</text>
<text x="80.6" y="172.1">GND</text>
<text x="86.1" y="172.1">GND</text>
<text x="91.7" y="172.1">GND</text>
<text x="97.3" y="172.1">GND</text>
<text x="102.8" y="172.1">GND</text>
<text x="108.4" y="172.1">GND</text>
<text x="114" y="172.1">GND</text>
<text x="136.2" y="168.4">GND</text>
<text x="28.1" y="174.2">U$4</text>
<text x="47.2" y="179.6" transform="rotate(-90 47.2 179.6)">+5V</text>
<text x="49.8" y="179.1">C9</text>
<text x="52.8" y="179.6" transform="rotate(-90 52.8 179.6)">+5V</text>
<text x="55.4" y="179.1">C10</text>
<text x="58.3" y="179.6" transform="rotate(-90 58.3 179.6)">+5V</text>
<text x="61" y="179.1">C11</text>
<text x="63.9" y="179.6" transform="rotate(-90 63.9 179.6)">+5V</text>
<text x="66.5" y="179.1">C12</text>
<text x="69.5" y="179.6" transform="rotate(-90 69.5 179.6)">+5V</text>
<text x="72" y="179.1">C13</text>
<text x="75" y="179.6" transform="rotate(-90 75 179.6)">+5V</text>
<text x="77.6" y="179.1">C14</text>
<text x="80.6" y="179.6" transform="rotate(-90 80.6 179.6)">+5V</text>
<text x="83.2" y="179.1">C15</text>
<text x="86.1" y="179.6" transform="rotate(-90 86.1 179.6)">+5V</text>
<text x="88.8" y="179.1">C16</text>
<text x="91.7" y="179.6" transform="rotate(-90 91.7 179.6)">+5V</text>
<text x="94.3" y="179.1">C17</text>
<text x="97.3" y="179.6" transform="rotate(-90 97.3 179.6)">+5V</text>
<text x="99.9" y="179.1">C18</text>
<text x="102.8" y="179.6" transform="rotate(-90 102.8 179.6)">+5V</text>
<text x="105.5" y="179.1">C32</text>
<text x="123.2" y="179.6" transform="rotate(-90 123.2 179.6)">+5V</text>
<text x="125.9" y="179.1">C23</text>
<text x="139.9" y="179.6" transform="rotate(-90 139.9 179.6)">+5V</text>
<text x="142.5" y="179.1">C26</text>
<text x="147.4" y="179.6" transform="rotate(-90 147.4 179.6)">+5V</text>
<text x="149.9" y="179.1">C27</text>
<text x="125.9" y="182.6">100uF</text>
<text x="142.5" y="182.6">10uF</text>
<text x="149.9" y="182.6">10uF</text>
<text x="47.2" y="187">GND</text>
<text x="52.8" y="187">GND</text>
<text x="58.3" y="187">GND</text>
<text x="63.9" y="187">GND</text>
<text x="69.5" y="187">GND</text>
<text x="75" y="187">GND</text>
<text x="80.6" y="187">GND</text>
<text x="86.1" y="187">GND</text>
<text x="91.7" y="187">GND</text>
<text x="97.3" y="187">GND</text>
<text x="102.8" y="187">GND</text>
<text x="123.2" y="187">GND</text>
<text x="139.9" y="187">GND</text>
<text x="147.4" y="187">GND</text>
</g>
<g font-size="1.6">
<text x="79" y="34.7">1</text>
<text x="79" y="32.9">2</text>
<text x="79" y="31">3</text>
<text x="164.8" y="34.7">1</text>
<text x="164.8" y="36.5">2</text>
<text x="164.8" y="38.4">3</text>
<text x="80.9" y="45.8">1</text>
<text x="80.9" y="43.9">2</text>
<text x="16.8" y="56.9">3</text>
<text x="16.8" y="58.8">4</text>
<text x="21.1" y="57.7">5V3</text>
<text x="21.1" y="59.6">5V4</text>
<text x="29.7" y="57.7">+12V7</text>
<text x="29.7" y="59.6">+12V8</text>
<text x="37.8" y="56.9">7</text>
<text x="37.8" y="58.8">8</text>
<text x="75.6" y="56.9">P$1</text>
<text x="82.7" y="56.9">P$2</text>
<text x="15.9" y="64.3">81</text>
<text x="16.8" y="60.7">5</text>
<text x="16.8" y="62.5">6</text>
<text x="21.1" y="61.5">5V5</text>
<text x="21.1" y="63.3">5V6</text>
<text x="21.1" y="65.2">5V81</text>
<text x="32.4" y="65.2">A1</text>
<text x="32.4" y="63.3">A0</text>
<text x="37.8" y="64.3">58</text>
<text x="37.8" y="62.5">57</text>
<text x="137.3" y="64.3">1</text>
<text x="149.1" y="64.3">2</text>
<text x="161.5" y="64.3">3</text>
<text x="173.1" y="64.3">4</text>
<text x="238.4" y="64.3">24</text>
<text x="243.6" y="65.2">VCC</text>
<text x="15.9" y="66.2">82</text>
<text x="15.9" y="68.1">83</text>
<text x="15.9" y="69.9">84</text>
<text x="21.1" y="67">5V82</text>
<text x="21.1" y="68.9">5V83</text>
<text x="21.1" y="70.7">5V84</text>
<text x="32.4" y="67">A2</text>
<text x="32.4" y="68.9">A3</text>
<text x="32.4" y="70.7">A4</text>
<text x="37.8" y="66.2">55</text>
<text x="37.8" y="68.1">56</text>
<text x="37.8" y="69.9">53</text>
<text x="37.8" y="71.8">54</text>
<text x="239.3" y="66.2">1</text>
<text x="239.3" y="69.9">2</text>
<text x="239.3" y="71.8">3</text>
<text x="243.6" y="67">CLK</text>
<text x="243.6" y="70.7">I1</text>
<text x="249.2" y="70.7">O1</text>
<text x="254.8" y="69.9">23</text>
<text x="254.8" y="71.8">22</text>
<text x="15.9" y="73.6">19</text>
<text x="15.9" y="75.5">20</text>
<text x="21.1" y="74.4">MRDC</text>
<text x="21.1" y="76.3">MWTC</text>
<text x="32.4" y="72.6">A5</text>
<text x="32.4" y="74.4">A6</text>
<text x="32.4" y="76.3">A7</text>
<text x="37.8" y="73.6">51</text>
<text x="37.8" y="75.5">52</text>
<text x="37.8" y="77.3">49</text>
<text x="59.5" y="77.3">2</text>
<text x="74.9" y="77.3">18</text>
<text x="137.3" y="73.6">5</text>
<text x="149.1" y="73.6">6</text>
<text x="161.5" y="73.6">9</text>
<text x="173.1" y="73.6">8</text>
<text x="239.3" y="73.6">4</text>
<text x="239.3" y="75.5">5</text>
<text x="239.3" y="77.3">6</text>
<text x="243.6" y="72.6">I2</text>
<text x="243.6" y="74.4">I3</text>
<text x="243.6" y="76.3">I4</text>
<text x="249.2" y="72.6">O2</text>
<text x="249.2" y="74.4">O3</text>
<text x="249.2" y="76.3">O4</text>
<text x="254.8" y="73.6">21</text>
<text x="254.8" y="75.5">20</text>
<text x="254.8" y="77.3">19</text>
<text x="15.9" y="79.2">21</text>
<text x="15.9" y="81">22</text>
<text x="21.1" y="80">IORC</text>
<text x="21.1" y="81.9">IOWC</text>
<text x="31.5" y="81.8">A10</text>
<text x="31.7" y="83.7">A11</text>
<text x="32.4" y="78.1">A8</text>
<text x="32.4" y="80">A9</text>
<text x="37.8" y="79.2">50</text>
<text x="37.8" y="81">47</text>
<text x="37.8" y="82.9">48</text>
<text x="59.5" y="79.2">3</text>
<text x="59.5" y="81">4</text>
<text x="59.5" y="82.9">5</text>
<text x="63.8" y="78.1">A1</text>
<text x="63.8" y="80">A2</text>
<text x="63.8" y="81.9">A3</text>
<text x="63.8" y="83.7">A4</text>
<text x="69.5" y="83.7">B4</text>
<text x="69.5" y="81.8">B3</text>
<text x="69.5" y="80">B2</text>
<text x="69.5" y="78.1">B1</text>
<text x="74.9" y="82.9">15</text>
<text x="74.9" y="81">16</text>
<text x="74.9" y="79.2">17</text>
<text x="136.4" y="82.9">13</text>
<text x="149.1" y="82.9">12</text>
<text x="160.7" y="82.9">11</text>
<text x="173.1" y="82.9">10</text>
<text x="239.3" y="79.2">7</text>
<text x="239.3" y="81">8</text>
<text x="239.3" y="82.9">9</text>
<text x="243.6" y="78.1">I5</text>
<text x="243.6" y="80">I6</text>
<text x="243.6" y="81.9">I7</text>
<text x="243.6" y="83.7">I8</text>
<text x="249.2" y="78.1">O5</text>
<text x="249.2" y="80">O6</text>
<text x="249.2" y="81.8">O7</text>
<text x="249.2" y="83.7">O8</text>
<text x="254.8" y="79.2">18</text>
<text x="254.8" y="81">17</text>
<text x="254.8" y="82.9">16</text>
<text x="15.9" y="84.8">23</text>
<text x="15.9" y="88.4">24</text>
<text x="21.1" y="85.6">XACK</text>
<text x="21.1" y="89.3">INH1</text>
<text x="31.5" y="85.6">A12</text>
<text x="31.5" y="87.4">A13</text>
<text x="31.5" y="89.2">A14</text>
<text x="37.8" y="84.8">45</text>
<text x="37.8" y="86.6">46</text>
<text x="37.8" y="88.4">43</text>
<text x="59.5" y="84.8">6</text>
<text x="59.5" y="86.6">7</text>
<text x="59.5" y="88.4">8</text>
<text x="63.8" y="85.6">A5</text>
<text x="63.8" y="87.4">A6</text>
<text x="63.8" y="89.3">A7</text>
<text x="69.5" y="89.2">B7</text>
<text x="69.5" y="87.4">B6</text>
<text x="69.5" y="85.6">B5</text>
<text x="74.9" y="88.4">12</text>
<text x="74.9" y="86.6">13</text>
<text x="74.9" y="84.8">14</text>
<text x="238.4" y="84.8">10</text>
<text x="238.4" y="88.4">13</text>
<text x="238.5" y="86.6">11</text>
<text x="243.6" y="85.6">I9</text>
<text x="243.6" y="87.4">I10</text>
<text x="243.6" y="89.3">I11</text>
<text x="248.3" y="87.4">O10</text>
<text x="249.2" y="85.6">O9</text>
<text x="254.8" y="84.8">15</text>
<text x="254.8" y="86.6">14</text>
<text x="15.9" y="92.2">25</text>
<text x="15.9" y="90.3">26</text>
<text x="15.9" y="94">27</text>
<text x="15.9" y="95.9">29</text>
<text x="21.1" y="93">LOCK</text>
<text x="21.1" y="91.1">INH2</text>
<text x="21.1" y="94.8">BHEN</text>
<text x="31.5" y="91.1">A15</text>
<text x="31.5" y="93">A16</text>
<text x="31.5" y="94.8">A17</text>
<text x="37.8" y="90.3">44</text>
<text x="37.8" y="92.2">28</text>
<text x="37.8" y="94">30</text>
<text x="37.8" y="95.9">32</text>
<text x="58.6" y="95.9">19</text>
<text x="59.5" y="94">1</text>
<text x="59.5" y="90.3">9</text>
<text x="63.8" y="94.8">DIR</text>
<text x="63.8" y="91.1">A8</text>
<text x="69.5" y="91.1">B8</text>
<text x="74.9" y="90.3">11</text>
<text x="238.4" y="92.2">12</text>
<text x="243.6" y="93">GND</text>
<text x="15.9" y="99.6">31</text>
<text x="21.1" y="100.4">CCLK</text>
<text x="21.1" y="96.7">CBRQ</text>
<text x="31.5" y="96.7">A18</text>
<text x="31.5" y="98.5">A19</text>
<text x="37.8" y="97.7">34</text>
<text x="37.8" y="101.4">73</text>
<text x="63.8" y="96.7">G</text>
<text x="194.4" y="97.7">1</text>
<text x="194.4" y="99.6">3</text>
<text x="203.2" y="97.7">2</text>
<text x="203.2" y="99.6">4</text>
<text x="15.9" y="105.2">13</text>
<text x="15.9" y="107">15</text>
<text x="15.9" y="103.3">14</text>
<text x="21.1" y="106">BCLK</text>
<text x="21.1" y="107.8">BPRN</text>
<text x="21.1" y="104.1">INIT</text>
<text x="30.4" y="104.1">DAT1</text>
<text x="30.4" y="106">DAT2</text>
<text x="30.4" y="107.8">DAT3</text>
<text x="30.4" y="102.2">DAT0</text>
<text x="37.8" y="103.3">74</text>
<text x="37.8" y="105.2">71</text>
<text x="37.8" y="107">72</text>
<text x="59.5" y="105.2">2</text>
<text x="59.5" y="107">3</text>
<text x="63.8" y="106">A1</text>
<text x="63.8" y="107.8">A2</text>
<text x="69.5" y="107.8">B2</text>
<text x="69.5" y="106">B1</text>
<text x="74.9" y="107">17</text>
<text x="74.9" y="105.2">18</text>
<text x="128.6" y="103.7" transform="rotate(-90 128.6 103.7)">20</text>
<text x="136" y="103.7" transform="rotate(-90 136 103.7)">24</text>
<text x="15.9" y="108.8">16</text>
<text x="15.9" y="110.7">17</text>
<text x="15.9" y="112.6">18</text>
<text x="21.1" y="109.7">BPRO</text>
<text x="21.1" y="111.5">BUSY</text>
<text x="21.1" y="113.4">BREQ</text>
<text x="30.4" y="109.6">DAT4</text>
<text x="30.4" y="111.5">DAT5</text>
<text x="30.4" y="113.4">DAT6</text>
<text x="37.8" y="108.8">69</text>
<text x="37.8" y="110.7">70</text>
<text x="37.8" y="112.6">67</text>
<text x="59.5" y="108.8">4</text>
<text x="59.5" y="110.7">5</text>
<text x="59.5" y="112.6">6</text>
<text x="63.8" y="109.7">A3</text>
<text x="63.8" y="111.5">A4</text>
<text x="63.8" y="113.4">A5</text>
<text x="69.5" y="113.4">B5</text>
<text x="69.5" y="111.5">B4</text>
<text x="69.5" y="109.6">B3</text>
<text x="74.9" y="112.6">14</text>
<text x="74.9" y="110.7">15</text>
<text x="74.9" y="108.8">16</text>
<text x="15.9" y="116.2">41</text>
<text x="15.9" y="118.1">42</text>
<text x="15.9" y="120">39</text>
<text x="21.1" y="117.1">INT0</text>
<text x="21.1" y="118.9">INT1</text>
<text x="30.4" y="115.2">DAT7</text>
<text x="30.4" y="117.1">DAT8</text>
<text x="30.4" y="118.9">DAT9</text>
<text x="37.8" y="114.4">68</text>
<text x="37.8" y="116.2">65</text>
<text x="37.8" y="118.1">66</text>
<text x="37.8" y="120">63</text>
<text x="59.5" y="114.4">7</text>
<text x="59.5" y="116.2">8</text>
<text x="59.5" y="118.1">9</text>
<text x="63.8" y="115.2">A6</text>
<text x="63.8" y="117.1">A7</text>
<text x="63.8" y="118.9">A8</text>
<text x="69.5" y="118.9">B8</text>
<text x="69.5" y="117.1">B7</text>
<text x="69.5" y="115.2">B6</text>
<text x="74.9" y="118.1">11</text>
<text x="74.9" y="116.2">12</text>
<text x="74.9" y="114.4">13</text>
<text x="129.4" y="114.8" transform="rotate(-90 129.4 114.8)">GND VCC</text>
<text x="136.8" y="114.8" transform="rotate(-90 136.8 114.8)">GND VCC</text>
<text x="210.1" y="119.5" transform="rotate(-90 210.1 119.5)">1</text>
<text x="212" y="119.5" transform="rotate(-90 212 119.5)">2</text>
<text x="15.9" y="121.8">40</text>
<text x="15.9" y="123.7">37</text>
<text x="15.9" y="125.5">38</text>
<text x="21.1" y="120.8">INT2</text>
<text x="21.1" y="122.6">INT3</text>
<text x="21.1" y="124.5">INT4</text>
<text x="29.5" y="120.8">DAT10</text>
<text x="29.5" y="124.5">DAT12</text>
<text x="29.7" y="122.6">DAT11</text>
<text x="37.8" y="121.8">64</text>
<text x="37.8" y="123.7">61</text>
<text x="37.8" y="125.5">62</text>
<text x="58.6" y="123.7">19</text>
<text x="59.5" y="121.8">1</text>
<text x="63.8" y="122.6">DIR</text>
<text x="63.8" y="124.5">G</text>
<text x="128.6" y="120" transform="rotate(-90 128.6 120)">10</text>
<text x="136" y="120" transform="rotate(-90 136 120)">12</text>
<text x="192.6" y="121.8">2</text>
<text x="195.4" y="122.6">VI</text>
<text x="197.8" y="125.2">GND</text>
<text x="200.8" y="122.6">VO</text>
<text x="205.1" y="121.8">3</text>
<text x="15.9" y="127.4">35</text>
<text x="15.9" y="129.2">36</text>
<text x="15.9" y="131.1">33</text>
<text x="21.1" y="126.4">INT5</text>
<text x="21.1" y="128.2">INT6</text>
<text x="21.1" y="130">INT7</text>
<text x="21.1" y="131.9">INTA</text>
<text x="29.5" y="126.3">DAT13</text>
<text x="29.5" y="128.2">DAT14</text>
<text x="29.5" y="130">DAT15</text>
<text x="37.8" y="127.4">59</text>
<text x="37.8" y="129.2">60</text>
<text x="199" y="127" transform="rotate(-90 199 127)">1</text>
<text x="29.3" y="135.6">-10V78</text>
<text x="29.3" y="133.8">-10V77</text>
<text x="37.8" y="134.8">78</text>
<text x="37.8" y="133">77</text>
<text x="15.9" y="140.4">10</text>
<text x="16.8" y="138.5">9</text>
<text x="21.1" y="139.3">-5V9</text>
<text x="21.1" y="141.2">-5V10</text>
<text x="29.3" y="139.3">-12V79</text>
<text x="29.3" y="141.2">-12V80</text>
<text x="37.8" y="138.5">79</text>
<text x="37.8" y="140.4">80</text>
<text x="15.9" y="149.6">12</text>
<text x="16" y="147.8">11</text>
<text x="16.8" y="145.9">2</text>
<text x="16.8" y="144.1">1</text>
<text x="21.1" y="148.6">GND11</text>
<text x="21.1" y="146.7">GND2</text>
<text x="21.1" y="144.9">GND1</text>
<text x="29.1" y="148.6">GND85</text>
<text x="29.1" y="146.7">GND76</text>
<text x="29.1" y="144.9">GND75</text>
<text x="37.8" y="149.6">86</text>
<text x="37.8" y="147.8">85</text>
<text x="37.8" y="145.9">76</text>
<text x="37.8" y="144.1">75</text>
<text x="141.1" y="149.6">1</text>
<text x="158.3" y="149.6">15</text>
<text x="21.1" y="150.5">GND12</text>
<text x="29.1" y="150.5">GND86</text>
<text x="141.1" y="151.5">2</text>
<text x="141.1" y="153.3">3</text>
<text x="145.3" y="150.5">A</text>
<text x="145.3" y="152.3">B</text>
<text x="145.3" y="154.2">C</text>
<text x="153" y="156">Y3</text>
<text x="153" y="154.1">Y2</text>
<text x="153" y="152.3">Y1</text>
<text x="153" y="150.5">Y0</text>
<text x="158.3" y="155.2">12</text>
<text x="158.3" y="153.3">13</text>
<text x="158.3" y="151.5">14</text>
<text x="184.2" y="151.9" transform="rotate(-90 184.2 151.9)">16</text>
<text x="189.7" y="151.9" transform="rotate(-90 189.7 151.9)">14</text>
<text x="195.3" y="151.9" transform="rotate(-90 195.3 151.9)">20</text>
<text x="200.9" y="151.9" transform="rotate(-90 200.9 151.9)">20</text>
<text x="141.1" y="160.8">4</text>
<text x="141.1" y="158.9">6</text>
<text x="145.3" y="161.6">G2A</text>
<text x="145.3" y="159.7">G1</text>
<text x="153" y="161.6">Y6</text>
<text x="153" y="159.7">Y5</text>
<text x="153" y="157.9">Y4</text>
<text x="158.3" y="160.8">9</text>
<text x="158.3" y="158.9">10</text>
<text x="158.3" y="157.1">11</text>
<text x="184.2" y="159.9" transform="rotate(-90 184.2 159.9)">8</text>
<text x="189.7" y="159.9" transform="rotate(-90 189.7 159.9)">7</text>
<text x="195.3" y="160.8" transform="rotate(-90 195.3 160.8)">10</text>
<text x="200.9" y="160.8" transform="rotate(-90 200.9 160.8)">10</text>
<text x="141.1" y="162.6">5</text>
<text x="145.3" y="163.4">G2B</text>
<text x="153" y="163.4">Y7</text>
<text x="158.3" y="162.6">7</text>
</g>
<g font-size="1.3">
<text x="19.4" y="55.3">U$1</text>
<text x="19.4" y="148">MULTIBUS</text>
<text x="185.8" y="153.6" transform="rotate(-90 185.8 153.6)">VCC</text>
<text x="191.4" y="153.6" transform="rotate(-90 191.4 153.6)">VCC</text>
<text x="196.9" y="153.6" transform="rotate(-90 196.9 153.6)">VCC</text>
<text x="202.5" y="153.6" transform="rotate(-90 202.5 153.6)">VCC</text>
<text x="185.8" y="159.7" transform="rotate(-90 185.8 159.7)">GND</text>
<text x="191.4" y="159.7" transform="rotate(-90 191.4 159.7)">GND</text>
<text x="196.9" y="159.7" transform="rotate(-90 196.9 159.7)">GND</text>
<text x="202.5" y="159.7" transform="rotate(-90 202.5 159.7)">GND</text>
</g>
</svg>
